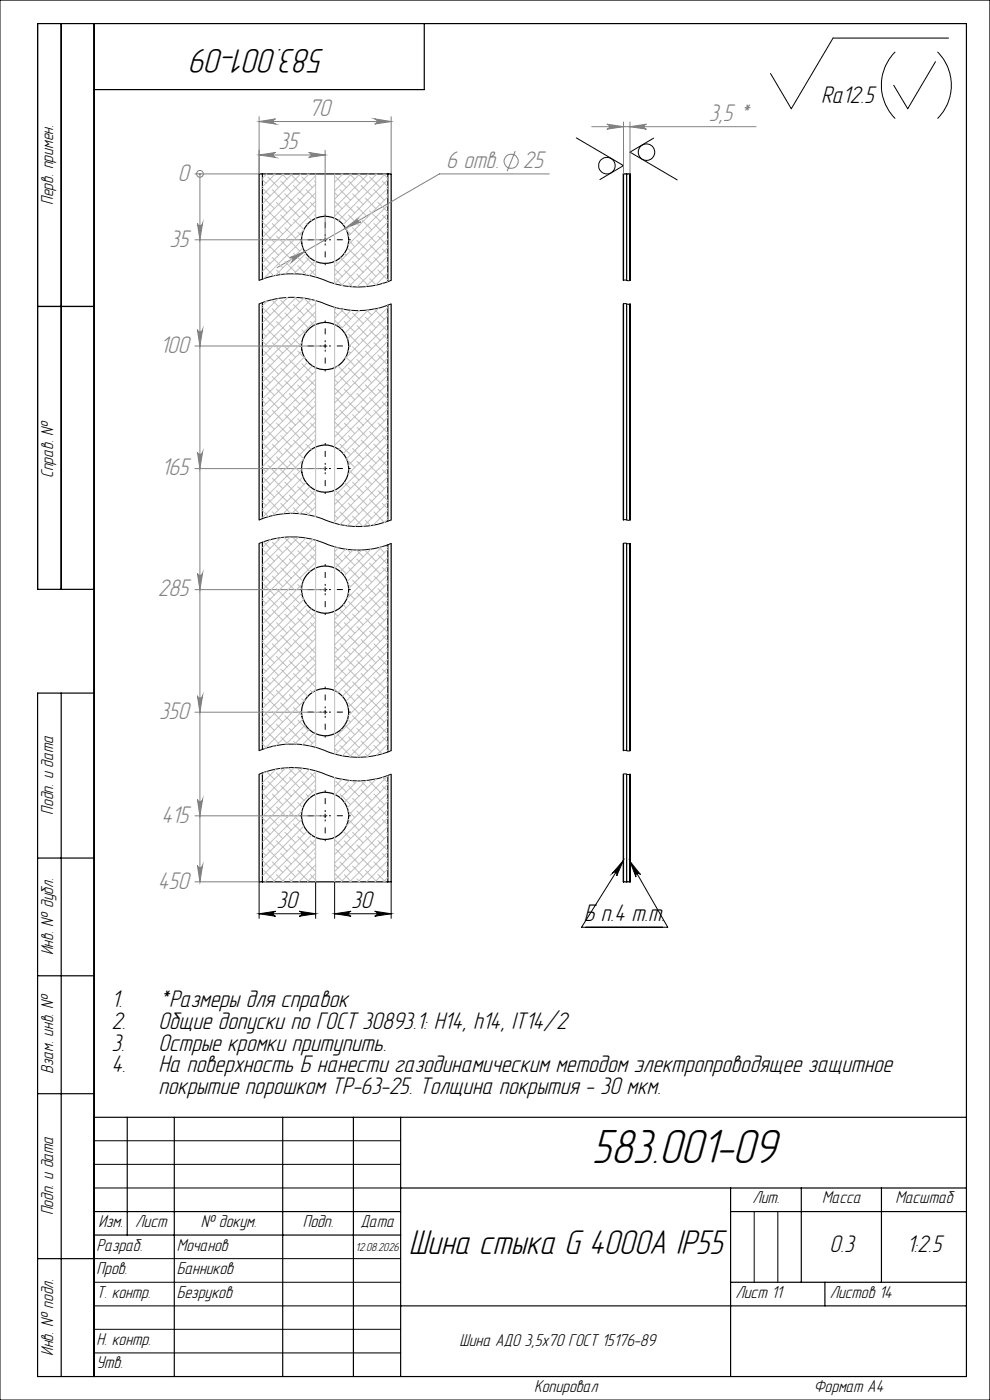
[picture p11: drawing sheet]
<svg xmlns="http://www.w3.org/2000/svg" width="210mm" height="297mm" viewBox="0 0 210 297" stroke-linecap="round" stroke-linejoin="round" font-family="sans-serif">
<g fill="none" stroke="#000" stroke-width=".25">
<path d="M13 5v120M20 5v287M90 5v14h-70M55.7 36.9h-.7v22.6M55.7 36.9v22.3M55.7 36.9h26.6M82.3 36.9h.7v22.6M82.3 36.9v22.9M132.3 36.9h.6M132.3 36.9l-.1 22.6M132.3 36.9v22.6M132.9 36.9h.7"/>
<path d="M132.9 36.9v22.6M133.6 36.9l.1 22.6M133.6 36.9v22.6M8 65h12M55 64.5v45.8M55.7 64.2v45.8M82.3 64.8v45.8M83 64.5v45.8M132.2 64.5v45.8M132.3 64.5v45.8M132.9 64.5v45.8M133.6 64.5v45.8"/>
<path d="M133.7 64.5v45.8M55 115.3v43.9M55.7 115v44M82.3 115.6v43.9M83 115.3v43.9M132.2 115.3v43.9M132.3 115.3v43.9M132.9 115.3v43.9M133.6 115.3v43.9M133.7 115.3v43.9M20 125h-12v-120h197v287h-197v-145h12M13 147v145"/>
<path d="M55 164.2v22.9h.7M55.7 164v23.1M82.3 164.5v22.6M83 164.2v22.9h-.7M132.2 164.2l.1 22.9M132.3 164.2v22.9M132.9 164.2v22.9M133.6 164.2v22.9M133.7 164.2l-.1 22.9M8 182h12M55.7 187.1h26.6M132.3 187.1h.6"/>
<path d="M132.9 187.1h.7M8 207h12M8 232h12M20 237h185M27 237v25M37 237v55M60 237v55M75 237v55M85 237v55M20 257h65M85 252h120M155 252v40"/>
<path d="M155 257h50M170 252v20M187 252v20M8 267h12M20 262h65M85 277h120M155 272h50M175 272v5"/>
<circle cx="69" cy="50.9" r="5"/>
<circle cx="69" cy="73.4" r="5"/>
<circle cx="69" cy="99.4" r="5"/>
<circle cx="69" cy="125.1" r="5"/>
<circle cx="69" cy="151.1" r="5"/>
<circle cx="69" cy="173.1" r="5"/>
</g>
<g fill="none" stroke="#808080" stroke-width=".21">
<path d="M41.3 36.9h13.7M42.4 36.9h.1M42.4 36.9v150.2M55 32.9l3.5-.6a.53 .53 0 0 0-.5 .6 .53 .53 0 0 0 .5 .5zM55 25.8l3.5-.6a.55 .55 0 0 0-.5 .6 .55 .55 0 0 0 .5 .5zM55 24.8v12.1M55 32.9h14M55 25.8h28M65.5 32.3l3.5 .6-3.5 .5a.53 .53 0 0 0 .5-.5 .53 .53 0 0 0-.5-.6zM69 31.9v19h-27.7M79.5 25.2l3.5 .6-3.5 .5a.55 .55 0 0 0 .5-.5 .55 .55 0 0 0-.5-.6zM83 24.8v12.1"/>
<path d="M109.3 32.1l-1.7 4.2M116.5 36.9h-23.3l-34.4 19.9M125.5 26.9h34.9M128.7 26.3l3.6 .6-3.6 .5a.53 .53 0 0 0 .6-.5 .53 .53 0 0 0-.6-.6zM132.3 25.9v11M133.6 26.9l3.5-.6a.53 .53 0 0 0-.5 .6 .53 .53 0 0 0 .5 .5zM133.6 25.9v11M41.9 47.4a.55 .55 0 0 0 .5 .5 .55 .55 0 0 0 .6-.5l-.6 3.5zM61.3 54.7l3.3-1.3-2.7 2.2a.53 .53 0 0 0 .2-.7 .53 .53 0 0 0-.8-.2zM73.3 48.4l2.8-2.2a.53 .53 0 0 0-.2 .7 .53 .53 0 0 0 .7 .2zM41.3 73.4h27.7M41.9 69.9a.55 .55 0 0 0 .5 .5 .55 .55 0 0 0 .6-.5l-.6 3.5z"/>
<path d="M41.3 99.4h27.7M41.9 95.9a.55 .55 0 0 0 .5 .5 .55 .55 0 0 0 .6-.5l-.6 3.5zM41.3 125.1h27.7M41.9 121.6a.55 .55 0 0 0 .5 .5 .55 .55 0 0 0 .6-.5l-.6 3.5zM41.3 151.1h27.7M41.9 147.6a.55 .55 0 0 0 .5 .5 .55 .55 0 0 0 .6-.5l-.6 3.5zM41.3 173.1h27.7M41.9 169.6a.55 .55 0 0 0 .5 .5 .55 .55 0 0 0 .6-.5l-.6 3.5zM41.3 187.1h13.7M41.9 183.6a.55 .55 0 0 0 .5 .5 .55 .55 0 0 0 .6-.5l-.6 3.5z"/>
<circle cx="42.4" cy="36.9" r=".73"/>
<circle cx="108.4" cy="34.2" r="1.51"/>
</g>
<g fill="none" stroke="#000" stroke-width=".21">
<path d="M0 0h210v297h-210zM189.9 11a10 10 0 0 0 0 14.1M198.4 13.1l-5.9 10-2.9-5M198.9 11a10 10 0 0 1 0 14.1M201.2 8.1h-24.5l-8.8 15-4.5-7.5M122.2 29.2l10.1 5.9-5.1 3M138.6 29.3l-5 3 10.1 5.9M55 59.5a18.8 18.8 0 0 1 15.1 .4 18.2 18.2 0 0 0 12.9-.4M68.6 50.9h.8M69 50.5v.8M132.2 59.5h1.5M55 64.5a18.6 18.6 0 0 1 15.1 .4 17.9 17.9 0 0 0 12.9-.4"/>
<path d="M68.6 73.4h.8M69 73v.8M132.2 64.5h1.5M68.6 99.4h.8M69 99v.8M55 115.3a18.8 18.8 0 0 1 15.1 .4 18.2 18.2 0 0 0 12.9-.4M55 110.3a18.6 18.6 0 0 1 15.1 .4 18.4 18.4 0 0 0 12.9-.4M132.2 115.3h1.5M132.2 110.3h1.5M68.6 125.1h.8M69 124.7v.8M55 159.2a18.8 18.8 0 0 1 15.1 .5 18.2 18.2 0 0 0 12.9-.5"/>
<path d="M68.6 151.1h.8M69 150.7v.8M132.2 159.2h1.5M55 164.2a18.6 18.6 0 0 1 15.1 .5 17.9 17.9 0 0 0 12.9-.5M68.6 173.1h.8M69 172.7v.8M132.2 164.2h1.5M55 193.8l3.5-.5a.53 .53 0 0 0-.5 .5 .53 .53 0 0 0 .5 .6zM55 187.1v7.7M55 193.8h12M63.5 193.3l3.5 .5-3.5 .6a.53 .53 0 0 0 .5-.6 .53 .53 0 0 0-.5-.5zM67 187.1v7.7"/>
<path d="M71 193.8l3.5-.5a.53 .53 0 0 0-.5 .5 .53 .53 0 0 0 .5 .6zM71 193.8h12M71 187.1v7.7M79.5 193.3l3.5 .5-3.5 .6a.53 .53 0 0 0 .5-.6 .53 .53 0 0 0-.5-.5zM83 187.1v7.7M132.2 182.6l-1.4 3.2a.52 .52 0 0 0-.2-.7 .52 .52 0 0 0-.7 .1zM132.2 182.6l-8.8 14.1h18.2l-8-14M133.6 182.7l2.3 2.8a.55 .55 0 0 0-.8-.2 .55 .55 0 0 0-.2 .8zM20 242h65M20 247h65M20 252h65M160 257v15"/>
<path d="M165 257v15M20 267h65M20 272h65M20 277h65M20 282h65M20 287h65"/>
<circle cx="128.7" cy="35.2" r="1.75"/>
<circle cx="137.1" cy="32.3" r="1.76"/>
</g>
<g fill="none" stroke="#000" stroke-width=".21" stroke-dasharray="15.2 1.3 1.3 1.3" stroke-dashoffset="14.8" stroke-linecap="butt">
<path d="M68.2 50.9h-4.6M69 50.1v-4.6M69 51.7v4.6M69.8 50.9h4.6M68.2 73.4h-4.6M69 72.6v-4.6M69 74.2v4.6M69.8 73.4h4.6M68.2 99.4h-4.6M69 98.6v-4.6M69.8 99.4h4.6M69 100.2v4.6"/>
<path d="M68.2 125.1h-4.6M69 124.3v-4.6M69 125.9v4.6M69.8 125.1h4.6M68.2 151.1h-4.6M69 150.3v-4.6M69 151.9v4.6M69.8 151.1h4.6M68.2 173.1h-4.6M69 172.3v-4.6M69 173.9v4.6M69.8 173.1h4.6"/>
</g>
<g fill="none" stroke="#c0c0c0" stroke-width=".21">
<path d="M55.7 39.9l1.6 1.7M55.7 38.1l.7 .8M56.6 36.9l-.9 .9M56.8 37.5l2.3 2.3M58 36.9l.2 .2M58.4 36.9l-2.7 2.7M59.5 38.4l2.3 2.3M59.8 36.9l1.1 1.1M60.2 36.9l-4.5 4.5M61.6 36.9l2 2M62 36.9l-6.3 6.3M62.2 39.3l2.3 2.3"/>
<path d="M63.8 36.9l-8.1 8.1M64 37.5l2.3 2.3M65.2 36.9l.2 .2M65.6 36.9l-9.9 9.9M66.7 38.4l.3 .3M67 36.9v21.9M67 37.3l-11.3 11.3M67 39.1l-11.3 11.3M71 36.9v23.3M71.2 37.5l2.2 2.3M72.4 36.9l.2 .2M72.7 36.9l-1.7 1.8"/>
<path d="M73.9 38.4l2.3 2.3M74.2 36.9l1 1.1M74.5 36.9l-3.5 3.6M76 36.9l2 2M76.3 36.9l-5.3 5.4M76.6 39.3l2.2 2.3M78.1 36.9l-7.1 7.2M78.4 37.5l2.2 2.3M79.6 36.9l.1 .2M79.9 36.9l-8.9 9M81.1 38.4l1.2 1.2M81.4 36.9l.9 .9"/>
<path d="M81.7 36.9l-9.9 9.9M82.3 38.1l-9.5 9.6M82.3 39.9l-8.8 8.8M55.7 54.3l1.6 1.6M55.7 52.5l.7 .7M55.7 47.1l1.6 1.7M55.7 45.3l.7 .8M56 56.4l2.1 2.1M56 49.2l2.2 2.2M56 42l2.2 2.3M56.8 51.9l2.3 2.2M56.8 44.7l2.3 2.3"/>
<path d="M57.7 54.6l2.3 2.2M57.7 47.4l2.3 2.3M57.7 40.2l2.3 2.3M58.6 57.3l1 .9M58.6 50.1l2.3 2.2M58.6 42.9l2.3 2.3M59.5 52.8l2.3 2.2M59.5 45.6l2.3 2.3M60.4 55.5l2.3 2.2M60.4 48.3l2.3 2.2M60.4 41.1l2.3 2.3M61.3 51l2.3 2.2"/>
<path d="M61.3 43.8l2.3 2.3M62.2 53.7l2.3 2.2M62.2 46.5l2.3 2.2M63.1 56.4l2 1.9M63.1 49.2l.9 .9M63.1 42l2.3 2.3M64 51l-8.1 8.1M64 51.9l.1 .1M64 44.7l2.1 2.1M64.3 52.6l-5.9 5.9M64.4 48.8l-8.7 8.8M64.9 53.8l-4.4 4.3"/>
<path d="M64.9 54.6l2.1 2M64.9 47.4l.3 .3M64.9 40.2l2.1 2.1M65.7 54.7l-3.4 3.4M65.8 57.3l1.2 1.1M65.8 42.9l1.2 1.2M66.7 45.6l.3 .3M66.8 55.4l-2.8 2.8M67 40.9l-11.3 11.3M67 42.7l-11.3 11.3M67 44.5l-11.3 11.3M67 46.2l-.1 .1"/>
<path d="M67 57l-1.4 1.5M71 42.7l1.6 1.6M71 57l1.6 1.6M71 40.9l.6 .7M71.1 55.4l.5 .5M71.2 44.7l2.2 2.3M71.2 59.1l1.5 1.5M72.1 40.2l2.3 2.3M72.2 54.7l2.2 2.1M73 57.3l2.2 2.2M73 42.9l2.2 2.3M73.1 53.8l.3 .3"/>
<path d="M73.5 48.8l.9 .9M73.9 45.6l2.3 2.3M73.9 60l.9 .9M73.9 52.8l2.3 2.2M74 51l1.2 1.3M74.8 48.3l2.2 2.2M74.8 55.5l2.2 2.2M74.8 41.1l2.2 2.3M75.7 58.2l2.3 2.2M75.7 51l2.3 2.2M75.7 43.8l2.3 2.3M76.6 53.7l2.2 2.2"/>
<path d="M76.6 46.5l2.2 2.3M77.5 49.2l2.2 2.2M77.5 56.4l2.2 2.2M77.5 42l2.2 2.3M78.4 51.9l2.2 2.2M78.4 59.1l1.4 1.4M78.4 44.7l2.2 2.3M79.3 54.6l2.2 2.2M79.3 47.4l2.2 2.3M79.3 40.2l2.2 2.3M80.2 57.3l2.1 2.1M80.2 50.1l2.1 2.1"/>
<path d="M80.2 42.9l2.1 2.1M81.1 52.8l1.2 1.2M81.1 60l.1 .1M81.1 45.6l1.2 1.2M82 55.5l.3 .3M82 48.3l.3 .3M82 41.1l.3 .3M82.3 41.7l-8.4 8.4M82.3 43.5l-8.5 8.5M82.3 45.3l-11.3 11.3M82.3 47.1l-11.3 11.3M82.3 48.9l-11.3 11.3"/>
<path d="M82.3 50.7l-9.8 9.8M82.3 52.5l-8.3 8.3M82.3 54.3l-6.6 6.6M82.3 56.1l-4.7 4.7M82.3 57.9l-2.6 2.6M82.3 59.7l-.1 .1M55.7 79.6l1.6 1.6M55.7 77.8l.7 .7M55.7 72.4l1.6 1.6M55.7 70.6l.7 .7M55.7 65.2l1.6 1.6M56 74.5l2.2 2.2"/>
<path d="M56 67.3l2.2 2.2M56.3 64l.1 .1M56.7 63.9l-1 1M56.8 77.1l2.3 2.3M56.8 70l2.3 2.2M57.6 63.6l1.5 1.4M57.7 79.9l2.3 2.2M57.7 72.7l2.3 2.2M57.7 65.5l2.3 2.2M58.6 75.3l2.3 2.3M58.6 68.2l2.3 2.2M59 63.3l-3.3 3.4"/>
<path d="M59.5 78.1l2.3 2.2M59.5 70.9l2.3 2.2M59.5 63.7l2.3 2.2M60.4 73.6l2.3 2.2M60.4 66.4l2.3 2.2M60.7 63.1l.2 .1M61 63.1l-5.3 5.4M61.3 76.3l2.3 2.2M61.3 69.1l2.3 2.2M62.2 78.9l2.3 2.3M62.2 71.8l1.8 1.7M62.2 64.6l2.3 2.2"/>
<path d="M62.5 63.1l1.1 1M62.8 63.1l-7.1 7.2M63.1 74.5l1.6 1.6M63.1 67.3l2.3 2.2M64 72.7l-8.3 8.3M64 77.1l2.3 2.3M64 70l.8 .7M64.1 74.4l-8.4 8.4M64.5 63.2l-8.8 8.9M64.5 63.2l1.8 1.8M64.6 75.7l-8.9 8.9M64.9 79.9l2.1 2"/>
<path d="M64.9 65.5l2.1 2M65.3 76.8l-9.6 9.6M65.8 68.2l.8 .8M66 63.5l-10.3 10.3M66.3 77.6l-10.6 10.6M66.7 78.1l.3 .2M66.7 63.7l.3 .3M67 63.8v45.8M67 64.3l-11.3 11.3M67 66.1l-11.3 11.3M67 67.9l-11.3 11.3M67 78.7l-11.3 11.3"/>
<path d="M71 65.2v45.8M71 67.9l1.6 1.6M71 66.1l.6 .7M71.4 65.3l-.4 .4M71.6 77.6l-.6 .7M71.7 77.6l1.7 1.8M72.1 79.9l2.3 2.2M72.1 65.5l2.3 2.2M72.9 65.6l-1.9 1.9M73 68.2l2.2 2.2M73.4 75.7l1.8 1.9M73.9 74.4l.5 .5"/>
<path d="M73.9 78.1l2.3 2.2M73.9 70.9l2.3 2.2M74.5 65.8l-3.2 3.2M74.8 73.6l2.2 2.2M74.8 66.4l2.2 2.2M75.7 76.3l2.3 2.2M75.7 69.1l2.3 2.2M76.1 65.9h.1M76.2 65.9l-3.8 3.8M76.6 78.9l2.2 2.3M76.6 71.8l2.2 2.2M77.5 74.5l2.2 2.2"/>
<path d="M77.5 67.3l2.2 2.2M77.8 65.8l1 1M78.1 65.8l-4.9 4.9M78.4 77.1l2.2 2.3M78.4 70l2.2 2.2M79.3 79.9l2.2 2.2M79.3 72.7l2.2 2.2M79.4 65.6l2.1 2.1M80.2 75.3l2.1 2.1M80.2 68.2l2.1 2.1M80.3 65.4l-6.6 6.5M81.1 78.1l1.2 1.1"/>
<path d="M81.1 70.9l1.2 1.2M82 73.6l.3 .2M82 66.4l.3 .3M82.2 64.8l.1 .1M82.3 67l-9.1 9.1M82.3 68.8l-11.3 11.3M82.3 70.6l-11.3 11.3M82.3 72.4l-11.3 11.3M82.3 74.2l-11.3 11.3M82.3 76l-11.3 11.3M82.3 77.8l-11.3 11.3M82.3 79.6l-11.3 11.3"/>
<path d="M82.3 65.2l-8.3 8.3M55.7 99.3l.7 .8M55.7 93.9l1.6 1.7M55.7 92.1l.7 .8M55.7 86.8l1.6 1.6M55.7 85l.7 .7M56 96l2.2 2.3M56 88.8l2.2 2.3M56 81.7l2.2 2.2M56.8 98.7l2.3 2.3M56.8 91.5l2.3 2.3M56.8 84.3l2.3 2.3"/>
<path d="M57.7 94.2l2.3 2.3M57.7 87l2.3 2.3M58.6 96.9l2.3 2.3M58.6 89.7l2.3 2.3M58.6 82.5l2.3 2.3M59.5 99.6l2.3 2.2M59.5 92.4l2.3 2.3M59.5 85.3l2.3 2.2M60.4 95.1l2.3 2.3M60.4 87.9l2.3 2.3M60.4 80.7l2.3 2.3M61.3 97.8l2.3 2.3"/>
<path d="M61.3 90.6l2.3 2.3M61.3 83.5l2.3 2.2M62.2 93.3l2.3 2.3M62.2 86.1l2.3 2.3M63.1 96l1.3 1.3M63.1 88.8l2.3 2.3M63.1 81.7l2.3 2.2M64 99.7l-8.3 8.3M64 91.5l2.3 2.3M64 84.3l2.3 2.3M64.3 97.5l-8.6 8.7M64.9 94.2l1.1 1.2"/>
<path d="M64.9 87l2.1 2.1M65.8 89.7l1.2 1.2M65.8 82.5l1.2 1.2M66.7 92.4l.3 .3M66.7 85.3l.3 .2M67 80.5l-11.3 11.3M67 82.3l-11.3 11.3M67 84.1l-11.3 11.3M67 85.9l-11.3 11.3M67 87.7l-11.3 11.3M67 89.5l-11.3 11.3M67 91.3l-11.3 11.3"/>
<path d="M67 93.1l-11.3 11.3M71 89.5l1.6 1.6M71 82.3l1.6 1.6M71 87.7l.6 .7M71 80.5l.6 .7M71.2 91.5l2.2 2.3M71.2 84.3l2.2 2.3M72.1 94.2l2.3 2.3M72.1 87l2.3 2.3M73 89.7l2.2 2.3M73 82.5l2.2 2.3M73.6 97.5l1.6 1.7"/>
<path d="M73.9 92.4l2.3 2.3M73.9 85.3l2.3 2.2M74 99.7l2.2 2.1M74.8 87.9l2.2 2.3M74.8 80.7l2.2 2.3M74.8 95.1l2.2 2.3M75.7 97.8l2.3 2.3M75.7 90.6l2.3 2.3M75.7 83.5l2.3 2.2M76.6 93.3l2.2 2.3M76.6 86.1l2.2 2.3M77.5 81.7l2.2 2.2"/>
<path d="M77.5 96l2.2 2.3M77.5 88.8l2.2 2.3M78.4 98.7l2.2 2.3M78.4 91.5l2.2 2.3M78.4 84.3l2.2 2.3M79.3 94.2l2.2 2.3M79.3 87l2.2 2.3M80.2 96.9l2.1 2.1M80.2 89.7l2.1 2.1M80.2 82.5l2.1 2.1M81.1 99.6l1.2 1.2M81.1 92.4l1.2 1.2"/>
<path d="M81.1 85.3l1.2 1.1M82 95.1l.3 .3M82 87.9l.3 .3M82 80.7l.3 .3M82.3 81.4l-11.3 11.3M82.3 83.2l-11.3 11.3M82.3 88.5l-8.8 8.8M82.3 85l-10.4 10.4M82.3 86.8l-9.5 9.4M82.3 90.3l-8.4 8.4M82.3 92.1l-8.5 8.5M82.3 93.9l-11.3 11.3"/>
<path d="M82.3 95.7l-11.3 11.3M82.3 97.5l-11.3 11.3M82.3 99.3l-11.3 11.3M55.7 108.3l1.2 1.3M55.7 106.5l.7 .7M55.7 101.1l1.6 1.7M55.9 114.9l1.4 1.4M56 116.8l2.2 2.3M56 103.2l2.2 2.2M56.8 119.5l2.3 2.2M56.8 105.9l2.3 2.3M57.4 114.5l-1.7 1.7"/>
<path d="M57.7 115l2.3 2.3M57.7 108.6l.7 .7M57.7 101.4l2.3 2.2M58.6 117.7l2.3 2.2M58.6 104.1l2.3 2.3M58.7 114.2l.4 .3M59.5 106.8l2.1 2.1M59.6 114l-3.9 4M60.3 114l1.5 1.5M60.4 115.9l2.3 2.2M60.4 102.3l2.3 2.3M61.3 118.6l2.3 2.3"/>
<path d="M61.3 105l2.3 2.2M61.6 113.9l-5.9 5.9M62.2 114.1l2.3 2.2M62.2 107.7l1.3 1.3M62.2 100.5l2.3 2.3M63.1 116.8l2.3 2.3M63.1 103.2l2.3 2.2M63.3 113.9l-7.6 7.7M64 119.5l1.8 1.7M64 105.9l2.3 2.3M64.3 101.2l-8.6 8.6M64.9 114.1l-9.2 9.3"/>
<path d="M64.9 115l2.1 2M64.9 102.3l-7 7.1M64.9 108.6l.7 .7M65.8 103.3l-5.8 5.7M65.8 117.7l1.2 1.1M65.8 104.1l1.2 1.1M66.1 114.4l.2 .1M66.4 114.4l-10.7 10.8M66.7 106.8l.3 .2M66.9 104l-5 4.9M67 114.6v43.9M67 115.7l-11.3 11.3"/>
<path d="M67 117.5l-11.3 11.3M67 119.3l-11.3 11.3M67 105.7l-3.4 3.3M67 107.5l-1.8 1.7M67 109.3l-.3 .2M71 116v43.9M71 117.5l1.6 1.6M71 109.3l.6 .7M71 104l1.6 1.4M71.2 119.5l2.2 2.2M71.2 105.9l2.2 2.3M71.4 116.1l.2 .2"/>
<path d="M71.8 116.2l-.8 .8M72.1 108.6l2.3 2.2M73 117.7l2.2 2.2M73 111.3l.2 .2M73 104.1l2.2 2.3M73 102.3l1.4 1.3M73.3 116.5l-2.3 2.3M73.7 116.6l.7 .7M73.9 106.8l2.3 2.2M74.8 102.3l2.2 2.3M74.8 109.5l2.2 2.2M74.9 116.7l-3.9 3.8"/>
<path d="M75.6 116.7l1.4 1.4M75.7 118.6l2.3 2.3M75.7 105l2.3 2.2M76.6 107.7l2.2 2.3M76.6 100.5l2.2 2.3M76.7 116.7l-4.5 4.5M77.5 116.8l2.2 2.3M77.5 103.2l2.2 2.2M77.5 110.4l1.1 1.1M78.4 119.5l2.2 2.2M78.4 105.9l2.2 2.3M78.7 116.5l-5.7 5.7"/>
<path d="M79.3 101.4l2.2 2.2M79.3 108.6l2.2 2.2M80.2 117.7l2.1 2.1M80.2 104.1l2.1 2.1M80.4 116.1l1.1 1.2M81 116l-7.3 7.3M81.1 106.8l1.2 1.2M82 115.9l.3 .3M82 109.5l.3 .3M82 102.3l.3 .3M82.3 118.3l-8.7 8.7M82.3 116.5l-8.3 8.3"/>
<path d="M82.3 101.1l-10.2 10.2M82.3 102.9l-8.6 8.6M82.3 104.7l-7 7M82.3 106.5l-5.2 5.2M82.3 108.3l-3.1 3.1M82.3 110.1l-.7 .7M55.7 136.3l1.6 1.6M55.7 134.5l.7 .7M55.7 129.1l1.6 1.6M55.7 127.3l.7 .7M55.7 121.9l1.6 1.6M55.7 120.1l.7 .8"/>
<path d="M56 138.4l2.2 2.2M56 131.2l2.2 2.2M56 124l2.2 2.2M56.8 133.9l2.3 2.2M56.8 126.7l2.3 2.2M57.7 136.6l2.3 2.2M57.7 129.4l2.3 2.2M57.7 122.2l2.3 2.2M58.6 139.2l2.3 2.3M58.6 132.1l2.3 2.2M58.6 124.9l2.3 2.2M59.5 134.8l2.3 2.2"/>
<path d="M59.5 127.6l2.3 2.2M59.5 120.4l2.3 2.3M60.4 137.5l2.3 2.2M60.4 130.3l2.3 2.2M60.4 123.1l2.3 2.2M61.3 133l2.3 2.2M61.3 125.8l2.3 2.2M62.2 135.7l2.3 2.2M62.2 128.5l2.3 2.2M62.2 121.3l2.1 2M63.1 138.4l2.3 2.2M63.1 131.2l2.3 2.2"/>
<path d="M63.1 124l.9 .8M64 125.8l-8.3 8.4M64 133.9l2.3 2.2M64 126.7l.3 .3M64.1 123.9l-8.4 8.5M64.4 127.2l-8.7 8.8M64.9 136.6l2.1 2M64.9 129.4l2.1 2M65.1 128.3l-9.4 9.4M65.8 139.2l1.2 1.2M65.8 132.1l1.2 1.1M66 129.1l-10.3 10.4"/>
<path d="M66.7 134.8l.3 .2M66.7 120.4l.2 .1M67 130l-11.3 11.3M67 131.8l-11.3 11.3M67 133.6l-11.3 11.3M67 135.4l-11.3 11.3M67 137.2l-11.3 11.3M67 139l-11.3 11.3M71 139l1.6 1.6M71 137.2l.6 .7M71 131.8l1.6 1.6M71 130l.6 .7"/>
<path d="M71.2 133.9l2.2 2.2M72.1 136.6l2.3 2.2M72.1 129.4l2.3 2.2M72.8 128.3l.6 .6M73 132.1l2.2 2.2M73 139.2l2.2 2.3M73.8 123.9l.6 .5M73.9 134.8l2.3 2.2M73.9 127.6l2.3 2.2M73.9 125.8l1.3 1.3M73.9 120.4l2.3 2.3M74.8 137.5l2.2 2.2"/>
<path d="M74.8 130.3l2.2 2.2M74.8 123.1l2.2 2.2M75.7 133l2.3 2.2M75.7 125.8l2.3 2.2M76.6 135.7l2.2 2.2M76.6 128.5l2.2 2.2M76.6 121.3l2.2 2.2M77.5 138.4l2.2 2.2M77.5 131.2l2.2 2.2M77.5 124l2.2 2.2M78.4 133.9l2.2 2.2M78.4 126.7l2.2 2.2"/>
<path d="M79.3 136.6l2.2 2.2M79.3 129.4l2.2 2.2M79.3 122.2l2.2 2.2M80.2 139.2l2.1 2.1M80.2 132.1l2.1 2.1M80.2 124.9l2.1 2.1M81.1 134.8l1.2 1.2M81.1 127.6l1.2 1.2M81.1 120.4l1.2 1.2M82 137.5l.3 .2M82 130.3l.3 .3M82 123.1l.3 .3"/>
<path d="M82.3 120.1l-11.3 11.3M82.3 121.9l-11.3 11.3M82.3 123.7l-11.3 11.3M82.3 125.5l-11.3 11.3M82.3 127.3l-11.3 11.3M82.3 129.1l-11.3 11.3M82.3 130.9l-11.3 11.3M82.3 136.3l-10.6 10.6M82.3 138.1l-9.7 9.6M82.3 139.9l-8.9 8.9M82.3 132.7l-11.3 11.3M82.3 134.5l-11.3 11.3"/>
<path d="M55.7 157.8l.8 .9M55.7 156l.7 .8M55.7 150.7l1.6 1.6M55.7 148.9l.7 .7M55.7 143.5l1.6 1.6M55.7 141.7l.7 .7M56 152.7l2.2 2.3M56 145.6l2.2 2.2M56.8 155.4l2.3 2.3M56.8 148.2l2.3 2.3M56.8 141l2.3 2.3M57.7 158.1l.2 .2"/>
<path d="M57.7 150.9l2.3 2.3M57.7 143.8l2.3 2.2M58.6 153.6l2.3 2.3M58.6 146.4l2.3 2.3M59.5 156.3l1.6 1.6M59.5 149.1l2.3 2.3M59.5 142l2.3 2.2M60.4 151.8l2.3 2.3M60.4 144.6l2.3 2.3M61.3 154.5l2.3 2.3M61.3 147.4l2.3 2.2M61.3 140.2l2.3 2.2"/>
<path d="M62.2 157.2l.7 .7M62.2 150l1.8 1.8M62.2 142.8l2.3 2.3M63.1 152.7l2.3 2.3M63.1 145.6l2.2 2.1M64 151l-7.8 7.8M64 155.4l2.3 2.3M64 148.2l.6 .6M64 141l2.3 2.3M64.2 152.6l-5.6 5.5M64.7 148.4l-9 9.1M64.8 153.8l-4.2 4.1"/>
<path d="M64.9 143.8l2.1 2M65.6 154.8l-3.1 3.1M65.8 146.4l.5 .5M66.6 155.5l-2.4 2.5M66.7 156.3l.3 .3M66.7 142l.3 .2M67 140.8l-11.3 11.3M67 142.6l-11.3 11.3M67 144.4l-11.3 11.3M67 146.2l-.7 .7M67 157l-1.3 1.3M71 158.8l.6 .7"/>
<path d="M71 146.2l.6 .7M71 144.4l.6 .7M71.2 141l2.2 2.3M71.3 155.5l2.1 2.2M72.1 158.1l2.3 2.3M72.1 143.8l2.3 2.2M72.4 154.8l.2 .2M73 146.4l2.2 2.3M73.2 153.8l2 2.1M73.7 152.6l.7 .6M73.9 156.3l2.3 2.3M73.9 149.1l2.3 2.3"/>
<path d="M73.9 142l2.3 2.2M74.8 144.6l2.2 2.3M74.8 159l1.6 1.7M74.8 151.8l2.2 2.3M75.7 154.5l2.3 2.3M75.7 140.2l2.3 2.2M75.7 147.4l2.3 2.2M76.6 142.8l2.2 2.3M76.6 157.2l2.2 2.3M76.6 150l2.2 2.3M77.5 159.9l.6 .6M77.5 152.7l2.2 2.3"/>
<path d="M77.5 145.6l2.2 2.2M78.4 155.4l2.2 2.3M78.4 148.2l2.2 2.3M78.4 141l2.2 2.3M79.3 158.1l1.8 1.8M79.3 150.9l2.2 2.3M79.3 143.8l2.2 2.2M80.2 153.6l2.1 2.1M80.2 146.4l2.1 2.1M81.1 156.3l1.2 1.2M81.1 149.1l1.2 1.2M81.1 142l1.2 1.1"/>
<path d="M82 159l.3 .3M82 151.8l.3 .3M82 144.6l.3 .3M82.3 141.7l-8.4 8.4M82.3 143.5l-8.4 8.3M82.3 145.3l-11.3 11.3M82.3 147.1l-11.3 11.3M82.3 148.9l-11.2 11.1M82.3 150.7l-9.7 9.6M82.3 152.4l-8.1 8.1M82.3 154.2l-6.5 6.5M82.3 156l-4.5 4.5"/>
<path d="M82.3 157.8l-2.4 2.4M55.7 175.4l1.6 1.6M55.7 173.6l.7 .7M55.7 168.2l1.6 1.6M55.7 166.4l.7 .7M56 177.4l2.2 2.3M56 170.2l2.2 2.3M56.1 163.8l-.4 .4M56.6 163.7l1.6 1.6M56.8 173l2.3 2.2M56.8 165.8l2.3 2.2M57.7 175.6l2.3 2.3"/>
<path d="M57.7 168.4l2.3 2.3M58.6 163.2l-2.9 2.8M58.6 178.4l2.3 2.2M58.6 171.2l2.3 2.2M58.6 164l2.3 2.2M59.5 163l.5 .5M59.5 173.8l2.3 2.3M59.5 166.7l2.3 2.2M60.4 176.6l2.3 2.2M60.4 169.4l2.3 2.2M60.6 162.9l-4.9 4.9M61.1 162.9l1.6 1.5"/>
<path d="M61.3 179.2l2.3 2.3M61.3 172l2.3 2.3M61.3 164.9l2.3 2.2M62.2 174.8l2.3 2.2M62.2 167.6l2.3 2.2M62.4 162.8l-6.7 6.8M63.1 177.4l2.3 2.3M63.1 170.2l1.2 1.2M63.1 163.1l2.3 2.2M64 173.8l-8.3 8.4M64 165.8l2.3 2.2M64.1 172l-8.4 8.4"/>
<path d="M64.1 163l-8.4 8.4M64.5 175.2l-8.8 8.8M64.9 168.4l.8 .9M65.2 176.3l-9.5 9.5M65.7 163.2l-10 10M65.8 178.4l1.2 1.1M65.8 164l1.2 1.1M66.1 177.2l-9.9 9.9M66.7 166.7l.3 .2M67 163.5v23.6M67 163.7l-11.3 11.3M67 165.5l-11.3 11.3"/>
<path d="M67 167.3l-11.3 11.3M67 178.1l-9 9M67 179.9l-7.2 7.2M71 165v22.1M71 178.1l1.6 1.6M71.1 165l-.1 .1M71.2 165.8l2.2 2.2M72.1 168.4l2.3 2.3M72.6 165.3l-1.6 1.6M72.8 176.3l1.6 1.6M73 178.4l2.2 2.2M73.8 172l1.4 1.4"/>
<path d="M73.9 173.8l2.3 2.3M73.9 166.7l2.3 2.2M74.1 165.6l-3 3M74.6 165.6l.6 .6M74.8 176.6l2.2 2.2M74.8 169.4l2.2 2.2M75.7 179.2l2.3 2.3M75.7 172l2.3 2.3M75.8 165.7l-3.6 3.6M76.5 165.6l1.5 1.5M76.6 174.8l2.2 2.2M76.6 167.6l2.2 2.2"/>
<path d="M77.5 177.4l2.2 2.3M77.5 170.2l2.2 2.3M77.7 165.6l-4.6 4.6M78.4 173l2.2 2.2M78.4 165.8l2.2 2.2M79.3 175.6l2.2 2.3M79.3 168.4l2.2 2.3M79.7 165.3h.1M79.8 165.2l-6.1 6.2M80.2 178.4l2.1 2M80.2 171.2l2.1 2M81.1 173.8l1.2 1.2"/>
<path d="M81.1 166.7l1.2 1.1M81.1 164.9l1.2 1.1M82 176.6l.3 .2M82 169.4l.3 .2M82.3 164.6l-8.3 8.3M82.3 166.4l-8.8 8.8M82.3 168.2l-11.3 11.3M82.3 170l-11.3 11.3M82.3 171.8l-11.3 11.3M82.3 173.6l-11.3 11.3M82.3 175.4l-11.3 11.3M82.3 177.2l-9.9 9.9"/>
<path d="M82.3 179l-8.1 8.1M55.7 182.6l1.6 1.6M55.7 180.8l.7 .7M56 184.6l2.2 2.3M56.8 180.1l2.3 2.3M57.7 182.8l2.3 2.3M58.6 185.5l1.6 1.6M59.5 181l2.3 2.3M60.4 183.7l2.3 2.3M61.3 186.4l.7 .7M62.2 181.9l2.3 2.3M63.1 184.6l2.3 2.3"/>
<path d="M64 180.1l2.3 2.3M64.9 182.8l2.1 2.1M65.8 185.5l1.2 1.2M66.7 181l.3 .3M67 181.7l-5.4 5.4M67 183.5l-3.6 3.6M67 185.3l-1.8 1.8M71 185.3l1.6 1.6M71 183.5l.6 .7M71.2 180.1l2.2 2.3M72.1 182.8l2.3 2.3M73 185.5l1.5 1.6"/>
<path d="M73.9 181l2.3 2.3M74.8 183.7l2.2 2.3M75.7 186.4l.6 .7M76.6 181.9l2.2 2.3M77.5 184.6l2.2 2.3M78.4 180.1l2.2 2.3M79.3 182.8l2.2 2.3M80.2 185.5l1.5 1.6M81.1 181l1.2 1.2M82 183.7l.3 .3M82.3 180.8l-6.3 6.3M82.3 182.6l-4.5 4.5"/>
<path d="M82.3 184.4l-2.7 2.7M82.3 186.2l-.9 .9"/>
</g>
<g fill="#000">
<path d="M55 193.8l3.5-.5a.53 .53 0 0 0-.5 .5 .53 .53 0 0 0 .5 .6zM63.5 193.3l3.5 .5-3.5 .6a.53 .53 0 0 0 .5-.6 .53 .53 0 0 0-.5-.5zM133.6 182.7l2.3 2.8a.55 .55 0 0 0-.8-.2 .55 .55 0 0 0-.2 .8zM132.2 182.6l-1.4 3.2a.52 .52 0 0 0-.2-.7 .52 .52 0 0 0-.7 .1z"/>
<path d="M71 193.8l3.5-.5a.53 .53 0 0 0-.5 .5 .53 .53 0 0 0 .5 .6zM79.5 193.3l3.5 .5-3.5 .6a.53 .53 0 0 0 .5-.6 .53 .53 0 0 0-.5-.5z"/>
</g>
<g fill="#808080">
<path d="M65.5 32.3l3.5 .6-3.5 .5a.53 .53 0 0 0 .5-.5 .53 .53 0 0 0-.5-.6zM55 32.9l3.5-.6a.53 .53 0 0 0-.5 .6 .53 .53 0 0 0 .5 .5z"/>
<path d="M55 25.8l3.5-.6a.55 .55 0 0 0-.5 .6 .55 .55 0 0 0 .5 .5zM79.5 25.2l3.5 .6-3.5 .5a.55 .55 0 0 0 .5-.5 .55 .55 0 0 0-.5-.6zM61.3 54.7a.53 .53 0 0 1 .7 .2 .53 .53 0 0 1-.1 .7l2.7-2.2zM73.3 48.4l3.3-1.3a.53 .53 0 0 1-.7-.2 .53 .53 0 0 1 .2-.7zM41.9 47.4a.55 .55 0 0 0 .5 .5 .55 .55 0 0 0 .6-.5l-.6 3.5zM41.9 69.9a.55 .55 0 0 0 .5 .5 .55 .55 0 0 0 .6-.5l-.6 3.5zM41.9 95.9a.55 .55 0 0 0 .5 .5 .55 .55 0 0 0 .6-.5l-.6 3.5zM41.9 121.6a.55 .55 0 0 0 .5 .5 .55 .55 0 0 0 .6-.5l-.6 3.5zM41.9 147.6a.55 .55 0 0 0 .5 .5 .55 .55 0 0 0 .6-.5l-.6 3.5zM41.9 169.6a.55 .55 0 0 0 .5 .5 .55 .55 0 0 0 .6-.5l-.6 3.5zM41.9 183.6a.55 .55 0 0 0 .5 .5 .55 .55 0 0 0 .6-.5l-.6 3.5zM128.7 26.3l3.6 .6-3.6 .5a.53 .53 0 0 0 .6-.5 .53 .53 0 0 0-.6-.6zM133.6 26.9l3.5-.6a.53 .53 0 0 0-.5 .6 .53 .53 0 0 0 .5 .5z"/>
</g>
<text font-size="10.5" x="125.6" y="246.7">583.001-09</text>
<g font-size="7.5">
<text x="68.9" y="10.5" transform="rotate(-180 68.9 10.5)">583.001-09</text>
<text x="86.7" y="266.1">Шина стыка G 4000А IP55</text>
</g>
<g font-size="5.3">
<text x="174.2" y="21.8">Ra12.5</text>
<text x="58.7" y="192.6">30</text>
<text x="74.5" y="192.6">30</text>
<text x="123.8" y="195.4">Б п.4 т.т.</text>
<text x="23.6" y="213.6">1.</text>
<text x="33.6" y="213.6">*Размеры для справок</text>
<text x="23.6" y="218.2">2.</text>
<text x="33.6" y="218.2">Общие допуски по ГОСТ 30893.1: H14, h14, IT14/2</text>
<text x="23.6" y="222.9">3.</text>
<text x="23.6" y="227.5">4.</text>
<text x="33.6" y="222.9">Острые кромки притупить.</text>
<text x="33.6" y="227.5">На поверхность Б нанести газодинамическим методом электропроводящее защитное</text>
<text x="33.6" y="232.1">покрытие порошком ТР-63-25. Толщина покрытия - 30 мкм.</text>
<text x="176" y="265.6">0.3</text>
<text x="192.3" y="265.6">1:2.5</text>
</g>
<g font-size="5.3" fill="#808080">
<text x="65.5" y="24.5">70</text>
<text x="150.3" y="25.6">3,5 *</text>
<text x="59.1" y="31.6">35</text>
<text x="94.6" y="35.6">6 отв.</text>
<text x="110.9" y="35.6">25</text>
<text x="37.7" y="38.3">0</text>
<text x="36" y="52.3">35</text>
<text x="34" y="74.8">100</text>
<text x="34.2" y="100.8">165</text>
<text x="33.5" y="126.5">285</text>
<text x="33.7" y="152.5">350</text>
<text x="34.2" y="174.5">415</text>
<text x="33.5" y="188.5">450</text>
</g>
<g font-size="3.8">
<text x="11.2" y="43.5" transform="rotate(-90 11.2 43.5)">Перв. примен.</text>
<text x="11.3" y="101.4" transform="rotate(-90 11.3 101.4)">Справ. №</text>
<text x="11.2" y="172.8" transform="rotate(-90 11.2 172.8)">Подп. и дата</text>
<text x="11.3" y="202.7" transform="rotate(-90 11.3 202.7)">Инв. № дубл.</text>
<text x="11.2" y="227.8" transform="rotate(-90 11.2 227.8)">Взам. инв. №</text>
<text x="11.2" y="257.8" transform="rotate(-90 11.2 257.8)">Подп. и дата</text>
<text x="159.6" y="255.2">Лит.</text>
<text x="174.4" y="255.2">Масса</text>
<text x="189.9" y="255.2">Масштаб</text>
<text x="20.9" y="260.3">Изм.</text>
<text x="28.7" y="260.3">Лист</text>
<text x="42.6" y="260.3">№ докум.</text>
<text x="64.2" y="260.3">Подп.</text>
<text x="76.5" y="260.3">Дата</text>
<text x="20.5" y="265.3">Разраб.</text>
<text x="37.5" y="265.4">Мочанов</text>
<text x="20.5" y="275.3">Т. контр.</text>
<text x="20.5" y="270.2">Пров.</text>
<text x="37.5" y="270.4">Банников</text>
<text x="37.5" y="275.4">Безруков</text>
<text x="156" y="275.3">Лист 11</text>
<text x="176" y="275.3">Листов 14</text>
<text x="11.3" y="287.7" transform="rotate(-90 11.3 287.7)">Инв. № подл.</text>
<text x="20.5" y="285.2">Н. контр.</text>
<text x="97.5" y="285.5">Шина АДО 3,5х70 ГОСТ 15176-89</text>
<text x="20.5" y="290.2">Утв.</text>
<text x="113.3" y="295.3">Копировал</text>
<text x="172.6" y="295.3">Формат А4</text>
</g>
<text font-size="2.6" x="75.4" y="265.4">12.08.2026</text>
</svg>
